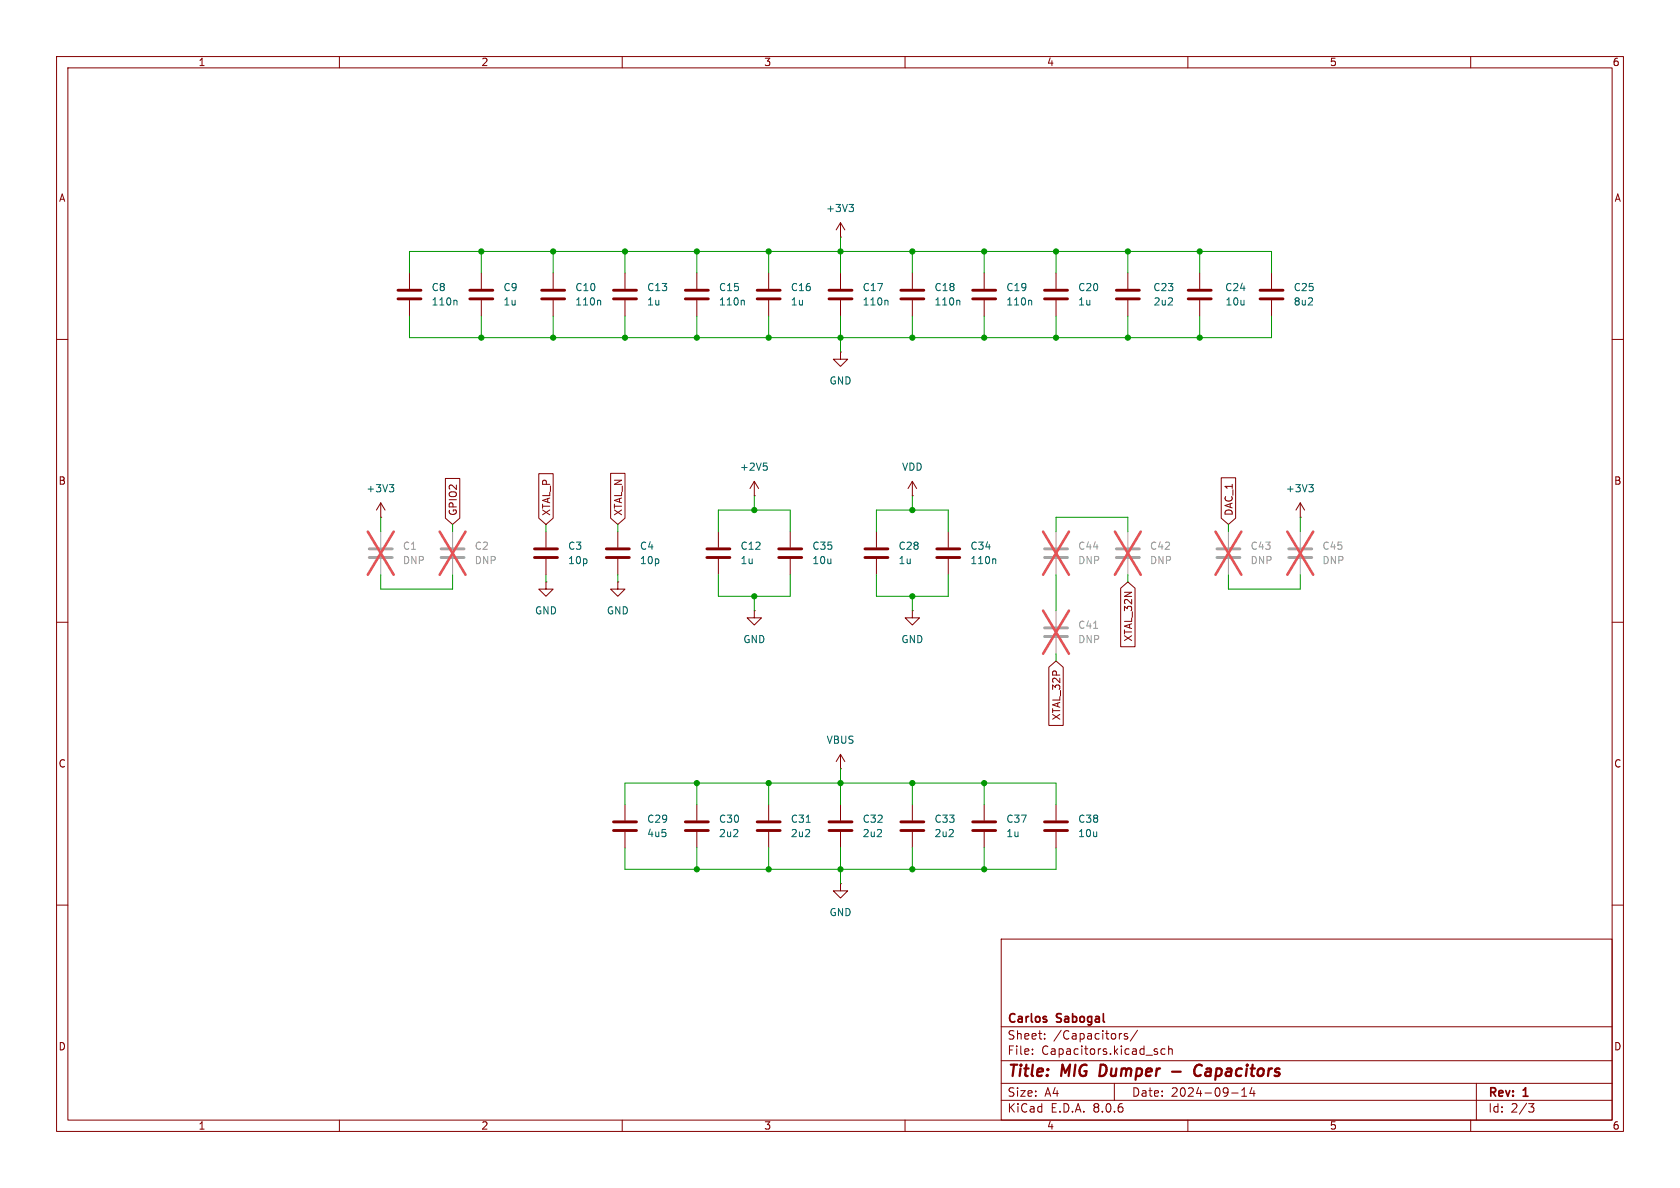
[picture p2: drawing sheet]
<svg xmlns="http://www.w3.org/2000/svg" width="297mm" height="210mm" viewBox="0 0 297 210" stroke-linecap="round" stroke-linejoin="round" font-family="sans-serif">
<g fill="none" stroke="#840000" stroke-width=".18">
<path d="M10 10h277v190h-277zM12 12h273v186h-273zM60 10v2M110 10v2M160 10v2M210 10v2M260 10v2M148.6 39.4v2.5M148.6 39.4l-.8 1.2M148.6 39.4l.8 1.2M10 60h2M72.4 48.3v2.8"/>
<path d="M72.4 53.1v2.8M85.1 48.3v2.8M85.1 53.1v2.8M97.8 48.3v2.8M97.8 53.1v2.8M110.5 48.3v2.8M110.5 53.1v2.8M123.2 48.3v2.8M123.2 53.1v2.8M135.9 48.3v2.8M135.9 53.1v2.8M148.6 41.9h.1"/>
<path d="M148.6 48.3v2.8M148.6 53.1v2.8M161.3 48.3v2.8M161.3 53.1v2.8M174 48.3v2.8M174 53.1v2.8M186.7 48.3v2.8M186.7 53.1v2.8M199.4 48.3v2.8M199.4 53.1v2.8M212.1 48.3v2.8M212.1 53.1v2.8"/>
<path d="M224.8 48.3v2.8M224.8 53.1v2.8M285 60h2M148.6 62.2v1.3h1.3l-1.3 1.3-1.3-1.3h1.3M148.6 62.2h.1M67.3 91.4h.1M67.3 88.9l-.8 1.3M67.3 88.9v2.5M67.3 88.9l.8 1.3M78.7 84.6h2.6v7l-1.3 1.1-1.3-1.1zM95.2 83.7h2.6v7.9l-1.3 1.1-1.3-1.1zM96.5 94v2.8"/>
<path d="M96.5 98.8v2.8M107.9 83.7h2.6v7.9l-1.3 1.1-1.3-1.1zM109.2 94v2.8M109.2 98.8v2.8M127 94v2.8M127 98.8v2.8M133.3 87.6h.1M133.3 85.1l-.7 1.3M133.3 85.1v2.5M133.3 85.1l.8 1.3M139.7 94v2.8M139.7 98.8v2.8"/>
<path d="M154.9 94v2.8M154.9 98.8v2.8M161.3 87.6h.1M161.3 85.1v2.5M161.3 85.1l-.8 1.3M161.3 85.1l.8 1.3M167.6 94v2.8M167.6 98.8v2.8M215.9 84.5h2.5v7.1l-1.2 1.1-1.3-1.1zM229.9 91.4h.1M229.9 88.9l-.8 1.3M229.9 88.9v2.5"/>
<path d="M229.9 88.9l.7 1.3M10 110h2M96.5 102.9v1.2h1.3l-1.3 1.3-1.3-1.3h1.3M96.5 102.9h.1M109.2 102.9v1.2h1.3l-1.3 1.3-1.3-1.3h1.3M109.2 102.9h.1M133.3 108v1.2h1.3l-1.3 1.3-1.2-1.3h1.2M133.3 108h.1M161.3 108v1.2h1.3l-1.3 1.3-1.3-1.3h1.3M161.3 108h.1M185.4 118l1.3-1.2 1.3 1.2v10.2h-2.6zM198.1 104l1.3-1.1 1.3 1.1v10.3h-2.6z"/>
<path d="M285 110h2M148.6 135.9h.1M148.6 133.4l-.8 1.2M148.6 133.4v2.5M148.6 133.4l.8 1.2M10 160h2M110.5 142.2v2.8M110.5 147.1v2.8M123.2 142.2v2.8M123.2 147.1v2.8M135.9 142.2v2.8M135.9 147.1v2.8"/>
<path d="M148.6 156.2v1.3h1.3l-1.3 1.3-1.3-1.3h1.3M148.6 156.2h.1M148.6 142.2v2.8M148.6 147.1v2.8M161.3 142.2v2.8M161.3 147.1v2.8M174 142.2v2.8M174 147.1v2.8M186.7 142.2v2.8M186.7 147.1v2.8M285 160h2M177 166h108v32h-108z"/>
<path d="M60 198v2M110 198v2M160 198v2M177 194.5h108M177 191.5h108M177 187.5h108M177 181.5h108M182.5 186.3v.1M182.5 185.5v.1M184.7 183.6v.1M184.7 182.8v.1M197 191.5v3"/>
<path d="M198.3 182.7l-.3 .1M199.3 182.8l-.3-.1-.3 .2 .1 .2 .5 .2v.3h-.6M201.1 182.1l-1.3 2M204.5 185.9l.2 .2-.2 .3M204.5 185.4l.1 .1M206 185.5l-.5-.1-.3 .3v.4l.2 .2h.6M206.6 185.5l.2-.1 .4 .1v.9M206.6 184.9v1.5M210 198v2M217.7 193.2h1.2M219.5 193.8h.9M219.5 192.7l.5-.4v1.5"/>
<path d="M221.3 192.2l-.3 1.1h.9M221.7 192.8v1M260 198v2M261 191.5v6.5M270.2 195.1h1l-.5 .6 .4 .1 .1 .5-.3 .3h-.4"/>
</g>
<path d="M194.6 188.2l-.3 2h.5M207.2 189.4h1.5M212.5 188.4a.88 .88 0 0 0-1 0 .88 .88 0 0 0-.4 1 .69 .69 0 0 0 .3 .7 .69 .69 0 0 0 .9-.1" fill="none" stroke="#840000" stroke-width=".4"/>
<g fill="none" stroke="#a1a1a1" stroke-width=".51">
<path d="M65.3 98.6h4M65.3 97h4M78 98.6h4M78 97h4M184.7 98.6h4M184.7 97h4M197.4 98.6h4M197.4 97h4M215.1 98.6h4.1M215.1 97h4.1M227.8 98.6h4.1M227.8 97h4.1"/>
<path d="M184.7 112.5h4M184.7 111h4"/>
</g>
<g fill="none" stroke="#a1a1a1" stroke-width=".18">
<path d="M67.3 94v2.8M67.3 98.8v2.8M80 94v2.8M80 98.8v2.8M186.7 94v2.8M186.7 98.8v2.8M199.4 94v2.8M199.4 98.8v2.8M217.2 94v2.8M217.2 98.8v2.8M229.9 94v2.8M229.9 98.8v2.8"/>
<path d="M186.7 108v2.7M186.7 112.8v2.8"/>
</g>
<g fill="none" stroke="#e65255" stroke-width=".46">
<path d="M65 94l4.6 7.6M69.6 94l-4.6 7.6M77.7 94l4.6 7.6M82.3 94l-4.6 7.6M184.4 94l4.6 7.6M189 94l-4.6 7.6M197.1 94l4.6 7.6M201.7 94l-4.6 7.6M214.9 94l4.6 7.6M219.5 94l-4.6 7.6M227.6 94l4.6 7.6M232.2 94l-4.6 7.6"/>
<path d="M184.4 108l4.6 7.6M189 108l-4.6 7.6"/>
</g>
<g fill="none" stroke="#006464" stroke-width=".18">
<path d="M150.1 36.1h.8l-.4 .5M150.6 36.6l.3 .3v.3l-.3 .2M80.6 53.1l.2 .2v.6M106 53.1l.2 .2v.6M131.4 53.1l.2 .2v.6M156.8 53.1l.2 .2v.6M169.5 53.1l.2 .2v.6M182.2 53.1l.2 .2v.6M68.8 85.7h.8l-.4 .5M69.4 86.2l.2 .2v.3l-.2 .2M135 81.9h.6M135.4 82.3l.2 .3v.3l-.2 .2"/>
<path d="M175.9 98.8l.1 .2v.6M231.4 85.7h.8l-.5 .5M231.9 86.2l.3 .2v.3l-.3 .2M142.5 145.4h.8"/>
</g>
<g fill="none" stroke="#840000" stroke-width=".51">
<path d="M70.4 52.8h4M70.4 51.3h4M83.1 52.8h4M83.1 51.3h4M95.8 52.8h4M95.8 51.3h4M108.5 52.8h4M108.5 51.3h4M121.2 52.8h4M121.2 51.3h4M133.9 52.8h4M133.9 51.3h4"/>
<path d="M146.6 52.8h4M146.6 51.3h4M159.3 52.8h4M159.3 51.3h4M172 52.8h4M172 51.3h4M184.7 52.8h4M184.7 51.3h4M197.4 52.8h4M197.4 51.3h4M210.1 52.8h4M210.1 51.3h4"/>
<path d="M222.8 52.8h4M222.8 51.3h4M94.5 98.6h4.1M94.5 97h4.1M107.2 98.6h4.1M107.2 97h4.1M125 98.6h4M125 97h4M137.7 98.6h4M137.7 97h4M152.9 98.6h4.1M152.9 97h4.1"/>
<path d="M165.6 98.6h4.1M165.6 97h4.1M108.5 146.8h4M108.5 145.3h4M121.2 146.8h4M121.2 145.3h4M133.9 146.8h4M133.9 145.3h4M146.6 146.8h4M146.6 145.3h4M159.3 146.8h4M159.3 145.3h4"/>
<path d="M172 146.8h4M172 145.3h4M184.7 146.8h4M184.7 145.3h4"/>
</g>
<path d="M193.3 111.1h.8" fill="none" stroke="#989898" stroke-width=".18"/>
<g fill="none" stroke="#009600" stroke-width=".18">
<path d="M72.4 55.9v3.8h152.4v-3.8M72.4 48.3v-3.8h152.4v3.8M85.1 44.5v3.8M85.1 55.9v3.8M97.8 44.5v3.8M97.8 55.9v3.8M110.5 44.5v3.8M110.5 55.9v3.8M123.2 44.5v3.8M123.2 55.9v3.8M135.9 44.5v3.8M135.9 55.9v3.8"/>
<path d="M148.6 41.9v6.4M148.6 55.9v6.3M161.3 44.5v3.8M161.3 55.9v3.8M174 44.5v3.8M174 55.9v3.8M186.7 44.5v3.8M186.7 55.9v3.8M199.4 44.5v3.8M199.4 55.9v3.8M212.1 44.5v3.8M212.1 55.9v3.8"/>
<path d="M67.3 91.4v2.6M80 92.7v1.3M96.5 92.7v1.3M109.2 92.7v1.3M127 94v-3.8h12.7v3.8M133.3 87.6v2.6M154.9 94v-3.8h12.7v3.8M161.3 87.6v2.6M186.7 94v-2.6h12.7v2.6M217.2 92.7v1.3M229.9 91.4v2.6M67.3 101.6v2.5h12.7v-2.5"/>
<path d="M96.5 101.6v1.3M109.2 101.6v1.3M127 101.6v3.8h12.7v-3.8M133.3 105.4v2.6M154.9 101.6v3.8h12.7v-3.8M161.3 105.4v2.6M186.7 101.6v6.4M186.7 115.6v1.2M199.4 101.6v1.3M217.2 101.6v2.5h12.7v-2.5M123.2 138.4v3.8M135.9 138.4v3.8"/>
<path d="M148.6 135.9v6.3M161.3 138.4v3.8M174 138.4v3.8M110.5 142.2v-3.8h76.2v3.8M110.5 149.9v3.8h76.2v-3.8M123.2 149.9v3.8M135.9 149.9v3.8M148.6 149.9v6.3M161.3 149.9v3.8M174 149.9v3.8"/>
</g>
<g fill="#009600" stroke="#009600" stroke-width=".18">
<circle cx="133.3" cy="105.4" r=".46"/>
<circle cx="133.3" cy="90.2" r=".46"/>
<circle cx="174" cy="153.7" r=".46"/>
<circle cx="174" cy="138.4" r=".46"/>
<circle cx="161.3" cy="105.4" r=".46"/>
<circle cx="97.8" cy="44.5" r=".46"/>
<circle cx="97.8" cy="59.7" r=".46"/>
<circle cx="85.1" cy="59.7" r=".46"/>
<circle cx="123.2" cy="44.5" r=".46"/>
<circle cx="110.5" cy="59.7" r=".46"/>
<circle cx="110.5" cy="44.5" r=".46"/>
<circle cx="85.1" cy="44.5" r=".46"/>
<circle cx="186.7" cy="44.5" r=".46"/>
<circle cx="174" cy="44.5" r=".46"/>
<circle cx="174" cy="59.7" r=".46"/>
<circle cx="212.1" cy="59.7" r=".46"/>
<circle cx="199.4" cy="59.7" r=".46"/>
<circle cx="212.1" cy="44.5" r=".46"/>
<circle cx="199.4" cy="44.5" r=".46"/>
<circle cx="186.7" cy="59.7" r=".46"/>
<circle cx="161.3" cy="59.7" r=".46"/>
<circle cx="123.2" cy="59.7" r=".46"/>
<circle cx="135.9" cy="59.7" r=".46"/>
<circle cx="148.6" cy="44.5" r=".46"/>
<circle cx="161.3" cy="44.5" r=".46"/>
<circle cx="148.6" cy="59.7" r=".46"/>
<circle cx="135.9" cy="44.5" r=".46"/>
<circle cx="161.3" cy="90.2" r=".46"/>
<circle cx="135.9" cy="153.7" r=".46"/>
<circle cx="123.2" cy="153.7" r=".46"/>
<circle cx="135.9" cy="138.4" r=".46"/>
<circle cx="148.6" cy="138.4" r=".46"/>
<circle cx="161.3" cy="153.7" r=".46"/>
<circle cx="148.6" cy="153.7" r=".46"/>
<circle cx="123.2" cy="138.4" r=".46"/>
<circle cx="161.3" cy="138.4" r=".46"/>
</g>
<g font-size="2.8" fill="#840000">
<text x="178" y="190.9">Title:</text>
<text x="187.7" y="190.9">MIG</text>
<text x="195.2" y="190.9">Dumper</text>
<text x="213.6" y="190.9">Capacitors</text>
</g>
<g font-size="2.1" fill="#840000">
<text x="178" y="184">Sheet:</text>
<text x="178" y="181.2">Carlos</text>
<text x="186.2" y="184">/Capacitors/</text>
<text x="186.9" y="181.2">Sabogal</text>
<text x="178" y="186.7">File:</text>
<text x="184.1" y="186.7">Capacitors.kicad_sch</text>
<text x="178" y="196.9">KiCad</text>
<text x="178" y="194.1">Size:</text>
<text x="184.7" y="194.1">A4</text>
<text x="185.7" y="196.9">E.D.A.</text>
<text x="193.3" y="196.9">8.0.6</text>
<text x="200" y="194.1">Date:</text>
<text x="207" y="194.1">2024-09-14</text>
<text x="263" y="194.3">Rev:</text>
<text x="263" y="196.9">Id:</text>
<text x="267.1" y="196.9">2/3</text>
<text x="269.4" y="194.3">1</text>
</g>
<g font-size="1.8" fill="#840000">
<text x="35" y="11.9">1</text>
<text x="85" y="11.9">2</text>
<text x="135" y="11.9">3</text>
<text x="185" y="11.9">4</text>
<text x="235" y="11.9">5</text>
<text x="285" y="11.9">6</text>
<text x="10.3" y="35.9">A</text>
<text x="285.3" y="35.9">A</text>
<text x="10.3" y="85.9">B</text>
<text x="285.3" y="85.9">B</text>
<text x="81" y="91.3" transform="rotate(-90 81 91.3)">GPIO2</text>
<text x="97.5" y="91.3" transform="rotate(-90 97.5 91.3)">XTAL_P</text>
<text x="110.2" y="91.3" transform="rotate(-90 110.2 91.3)">XTAL_N</text>
<text x="218.1" y="91.3" transform="rotate(-90 218.1 91.3)">DAC_1</text>
<text x="200.3" y="113.5" transform="rotate(-90 200.3 113.5)">XTAL_32N</text>
<text x="187.6" y="127.4" transform="rotate(-90 187.6 127.4)">XTAL_32P</text>
<text x="10.3" y="135.9">C</text>
<text x="285.3" y="135.9">C</text>
<text x="10.3" y="185.9">D</text>
<text x="285.3" y="185.9">D</text>
<text x="35" y="199.9">1</text>
<text x="85" y="199.9">2</text>
<text x="135" y="199.9">3</text>
<text x="185" y="199.9">4</text>
<text x="235" y="199.9">5</text>
<text x="285" y="199.9">6</text>
</g>
<g font-size="1.8" fill="#006464">
<text x="145.9" y="37.7">+3V3</text>
<text x="76.2" y="51.7">C8</text>
<text x="88.9" y="51.7">C9</text>
<text x="101.6" y="51.7">C10</text>
<text x="114.3" y="51.7">C13</text>
<text x="127" y="51.7">C15</text>
<text x="139.7" y="51.7">C16</text>
<text x="152.4" y="51.7">C17</text>
<text x="165.1" y="51.7">C18</text>
<text x="177.8" y="51.7">C19</text>
<text x="190.5" y="51.7">C20</text>
<text x="203.8" y="51.7">C23</text>
<text x="216.5" y="51.7">C24</text>
<text x="228.6" y="51.7">C25</text>
<text x="76.2" y="54.2">110n</text>
<text x="88.9" y="54.2">1u</text>
<text x="101.6" y="54.2">110n</text>
<text x="114.3" y="54.2">1u</text>
<text x="127" y="54.2">110n</text>
<text x="139.7" y="54.2">1u</text>
<text x="152.4" y="54.2">110n</text>
<text x="165.1" y="54.2">110n</text>
<text x="177.8" y="54.2">110n</text>
<text x="190.5" y="54.2">1u</text>
<text x="203.9" y="54.2">2u2</text>
<text x="216.6" y="54.2">10u</text>
<text x="228.6" y="54.2">8u2</text>
<text x="146.6" y="68.2">GND</text>
<text x="130.7" y="83.4">+2V5</text>
<text x="159.4" y="83.4">VDD</text>
<text x="64.7" y="87.2">+3V3</text>
<text x="227.2" y="87.2">+3V3</text>
<text x="100.3" y="97.4">C3</text>
<text x="100.3" y="99.9">10p</text>
<text x="113" y="97.4">C4</text>
<text x="113" y="99.9">10p</text>
<text x="130.8" y="99.9">1u</text>
<text x="130.8" y="97.4">C12</text>
<text x="143.5" y="97.4">C35</text>
<text x="143.5" y="99.9">10u</text>
<text x="158.8" y="99.9">1u</text>
<text x="158.8" y="97.4">C28</text>
<text x="171.5" y="99.9">110n</text>
<text x="171.5" y="97.4">C34</text>
<text x="94.5" y="108.8">GND</text>
<text x="107.2" y="108.8">GND</text>
<text x="131.3" y="113.9">GND</text>
<text x="159.3" y="113.9">GND</text>
<text x="146" y="131.7">VBUS</text>
<text x="114.3" y="145.6">C29</text>
<text x="114.3" y="148.2">4u5</text>
<text x="127" y="145.6">C30</text>
<text x="127" y="148.2">2u2</text>
<text x="139.7" y="145.6">C31</text>
<text x="139.7" y="148.2">2u2</text>
<text x="152.4" y="145.6">C32</text>
<text x="152.4" y="148.2">2u2</text>
<text x="165.1" y="145.6">C33</text>
<text x="165.1" y="148.2">2u2</text>
<text x="177.8" y="148.2">1u</text>
<text x="177.8" y="145.6">C37</text>
<text x="190.5" y="145.6">C38</text>
<text x="190.5" y="148.2">10u</text>
<text x="146.6" y="162.2">GND</text>
</g>
<g font-size="1.8" fill="#989898">
<text x="71.1" y="97.4">C1</text>
<text x="71.1" y="99.9">DNP</text>
<text x="83.8" y="97.4">C2</text>
<text x="83.8" y="99.9">DNP</text>
<text x="190.5" y="99.9">DNP</text>
<text x="190.5" y="97.4">C44</text>
<text x="203.2" y="99.9">DNP</text>
<text x="203.2" y="97.4">C42</text>
<text x="221" y="99.9">DNP</text>
<text x="221" y="97.4">C43</text>
<text x="233.7" y="99.9">DNP</text>
<text x="233.7" y="97.4">C45</text>
<text x="190.5" y="113.9">DNP</text>
<text x="190.5" y="111.4">C41</text>
</g>
</svg>
